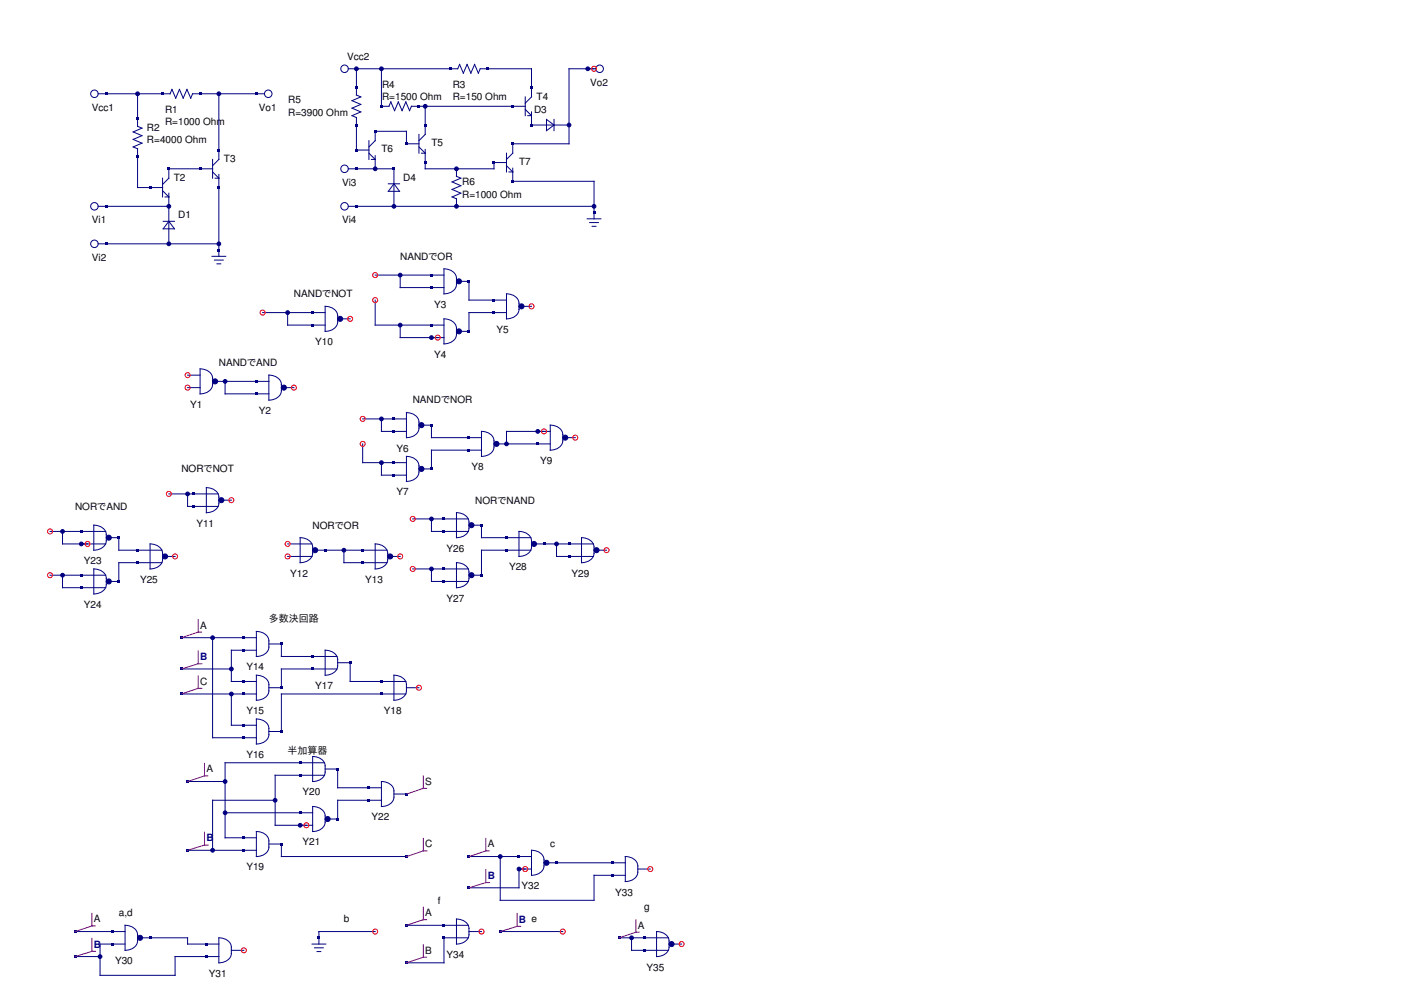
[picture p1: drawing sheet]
<svg xmlns="http://www.w3.org/2000/svg" width="297mm" height="210mm" viewBox="0 0 297 210" stroke-linecap="round" stroke-linejoin="round" font-family="sans-serif">
<g fill="none" stroke="#000080" stroke-width=".21">
<path d="M20.8 19.8h15.2l.4-.9 .8 1.9 .8-1.9 .8 1.9 .8-1.9 .7 1.9 .4-1h15.3M29.1 19.8v6.9l.9 .4-1.8 .8 1.8 .8-1.8 .8 1.8 .8-1.8 .8 .9 .4v8.2h5.3M46.3 19.8v13.9l-1.3 1.4M73.7 14.6h23.1l.4-1 .8 1.9 .8-1.9 .8 1.9 .8-1.9 .8 1.9 .4-.9h10.8v5.9l-1.3 1.3M75.4 14.6v5.5l.9 .4-1.8 .8 1.8 .8-1.8 .8 1.8 .8-1.8 .8 .9 .4v6.8h2.7M80.7 14.6v7.9h1.6l.4-.9 .8 1.8 .8-1.8 .8 1.8 .8-1.8 .8 1.8 .3-.9h24.1M126.1 14.6h-5.7v15.8h-11.9v2l-1.3 1.3M34.4 37.7v4M45 33.7v4M45 35.7h-9.3v2l-1.3 1.3M45 36.4l1.3 1.3h-.8M46.3 36.9v17.3"/>
<path d="M73.7 35.7h9.6v8M78.1 29.8v3.9M78.1 32.4l1.3 1.3h-.8M79.4 32.9v2.8M82.2 38.9h2.3M83.3 38.9l1.2 1.6h-2.3zM88.6 30.4h-2.6v-2.6h-6.6v2l-1.3 1.3M88.6 28.4v4M88.6 31.1l1.4 1.3h-.8M90 31.6v4.1h14.5v-1.3h2.7M90 22.5v5.9l-1.4 1.4M96.6 35.7v1.6l.9 .4-1.9 .8 1.9 .8-1.9 .8 1.9 .8-1.9 .8 1 .4v1.6"/>
<path d="M107.2 32.4v4M107.2 35.1l1.3 1.3h-.8M108.5 35.6v2.8h17.2v7.9M111.1 20.5v4M111.1 23.2l1.3 1.3h-.7M112.4 23.7v2.8h8M115.6 25.3l1.6 1.2-1.6 1.1zM117.2 25.3v2.3M20.8 43.7h14.9M20.8 51.6h25.5M34.4 40.3l1.3 1.4h-.8M34.5 46.8h2.4"/>
<path d="M35.7 40.9v10.7M35.7 46.8l1.2 1.6h-2.4zM44.8 54.2h3M45.4 55h1.8M45.9 55.8h.8M73.7 43.7h52M79.4 58.2h14.5M84.7 58.2v2.7h9.2M93.9 56.9a2.51 2.51 0 0 1 2.7 3.3 2.33 2.33 0 0 1-2.7 2zM96.6 59.5h2.6v4h8M124.2 46.3h2.9M124.8 47.1h1.8"/>
<path d="M125.3 47.9h.8M39.7 79.4h2.6M42.3 78.1a2.51 2.51 0 0 1 2.7 3.3 2.33 2.33 0 0 1-2.7 1.9zM55.6 66.1h13.2M56.9 79.4a2.51 2.51 0 0 1 2.6 3.3 2.33 2.33 0 0 1-2.6 2zM60.9 66.1v2.7h7.9M68.8 64.8a2.51 2.51 0 0 1 2.6 3.3 2.33 2.33 0 0 1-2.6 2zM71.4 67.5h2.7M79.4 63.5v5.3h14.5M84.7 68.8v2.6h9.2M93.9 67.5a2.51 2.51 0 0 1 2.7 3.3 2.33 2.33 0 0 1-2.7 2zM107.2 62.2a2.51 2.51 0 0 1 2.6 3.3 2.33 2.33 0 0 1-2.6 2z"/>
<path d="M107.2 66.1h-8v4h-2.6M109.8 64.8h2.6M39.7 82h2.6M45 80.7h11.9M47.6 80.7v2.6h9.3M59.5 82h2.7M76.7 88.6h9.3M76.7 93.9v4h9.3M80.7 88.6v2.7h5.3M80.7 97.9v2.6h5.3M86 87.3a2.51 2.51 0 0 1 2.6 3.3 2.33 2.33 0 0 1-2.6 2zM86 96.6a2.51 2.51 0 0 1 2.6 3.3 2.33 2.33 0 0 1-2.6 2z"/>
<path d="M88.6 90h2.7v2.6h10.6M101.9 91.3a2.51 2.51 0 0 1 2.6 3.3 2.33 2.33 0 0 1-2.6 2zM101.9 95.2h-10.6v4h-2.7M104.5 93.9h11.9M116.4 90a2.51 2.51 0 0 1 2.7 3.3 2.33 2.33 0 0 1-2.7 1.9zM116.4 91.3h-9.2v2.6M119.1 92.6h2.6M10.6 112.4h11.8M13.2 112.4v2.7h9.2M19.8 111.1a2.51 2.51 0 0 1 2.7 3.3 2.33 2.33 0 0 1-2.7 2zM22.5 113.8h2.6v2.6h9.2M31.7 115.1a2.51 2.51 0 0 1 2.7 3.3 2.33 2.33 0 0 1-2.7 2z"/>
<path d="M34.3 119.1h-9.2v3.9h-2.6M34.4 117.7h2.6M35.7 104.5h10.5M39.7 104.5v2.7h6.5M43.7 103.2a2.51 2.51 0 0 1 2.6 3.3 2.33 2.33 0 0 1-2.6 2zM46.3 105.8h2.6M60.9 117.7h5.1M60.9 115.1h5.1M63.5 113.8a2.51 2.51 0 0 1 2.6 3.3 2.33 2.33 0 0 1-2.6 2zM66.1 116.4h15.8M72.8 116.4v2.7h9.1M79.4 115.1a2.51 2.51 0 0 1 2.6 3.3 2.33 2.33 0 0 1-2.6 2z"/>
<path d="M82 117.7h2.7M87.3 109.8h11.8M91.3 109.8v2.6h7.8M96.6 108.5a2.51 2.51 0 0 1 2.6 3.3 2.33 2.33 0 0 1-2.6 2zM96.6 119.1a2.51 2.51 0 0 1 2.6 3.3 2.33 2.33 0 0 1-2.6 2zM99.2 111.1h2.7v2.7h10.4M109.8 112.4a2.51 2.51 0 0 1 2.6 3.4 2.33 2.33 0 0 1-2.6 1.9zM112.3 116.4h-10.4v5.3h-2.7M112.4 115.1h13.1M117.7 115.1v2.6h7.8M123 113.8a2.51 2.51 0 0 1 2.7 3.3 2.33 2.33 0 0 1-2.7 2zM125.7 116.4h2.6"/>
<path d="M10.6 121.7h11.8M13.2 121.7v2.7h9.2M19.8 120.4a2.51 2.51 0 0 1 2.7 3.3 2.33 2.33 0 0 1-2.7 2zM38.4 134.9h15.8M45 134.9v21.2h9.2M54.2 133.6a2.51 2.51 0 0 1 2.7 3.3 2.33 2.33 0 0 1-2.7 2zM54.2 137.6h-5.3v6.6h5.3M56.9 136.3h2.6v2.6h11.8M68.8 137.6a2.51 2.51 0 0 1 2.6 3.3 2.33 2.33 0 0 1-2.6 2zM87.3 120.4h11.8M91.3 120.4v2.6h7.8M38.4 146.8h15.8"/>
<path d="M38.4 141.6h10.5M48.9 146.8v6.7h5.3M54.2 142.9a2.51 2.51 0 0 1 2.7 3.3 2.33 2.33 0 0 1-2.7 2zM54.2 152.1a2.51 2.51 0 0 1 2.7 3.3 2.33 2.33 0 0 1-2.7 2zM71.3 141.6h-11.8v3.9h-2.6M71.4 140.2h2.7v4h11.8M83.3 142.9a2.51 2.51 0 0 1 2.7 3.3 2.33 2.33 0 0 1-2.7 2zM85.9 146.8h-26.4v8h-2.6M86 145.5h2.6M39.7 179.9h14.5M39.7 165.4h7.9M47.6 172h18.5"/>
<path d="M54.2 175.9a2.51 2.51 0 0 1 2.7 3.4 2.33 2.33 0 0 1-2.7 1.9zM56.9 178.6h2.6v2.6h26.5M58.2 169.3h-13.2v10.6M66.1 160.1a2.51 2.51 0 0 1 2.7 3.3 2.33 2.33 0 0 1-2.7 2zM66.1 170.7a2.51 2.51 0 0 1 2.7 3.3 2.33 2.33 0 0 1-2.7 1.9zM68.7 161.4h-21.1v15.9h6.6M68.7 164h-10.5v10.6h7.9M68.8 162.7h2.6v4h9.3M80.7 165.4a2.51 2.51 0 0 1 2.6 3.3 2.33 2.33 0 0 1-2.6 2zM80.7 169.3h-9.3v4h-2.6M83.3 168h2.7M112.4 179.9a2.51 2.51 0 0 1 2.7 3.3 2.33 2.33 0 0 1-2.7 2z"/>
<path d="M15.9 197.1h10.6M26.5 195.8a2.51 2.51 0 0 1 2.6 3.3 2.33 2.33 0 0 1-2.6 2zM26.5 199.8h-5.3v6.6h15.8v-4h9.3M29.1 198.4h10.6v1.4h6.6M46.3 198.4a2.51 2.51 0 0 1 2.6 3.3 2.33 2.33 0 0 1-2.6 2zM66 199.8h2.9M79.4 197.1h-11.9v2.7M86 195.8h13.1M96.6 194.5a2.51 2.51 0 0 1 2.6 3.3 2.33 2.33 0 0 1-2.6 2zM99.1 198.4h-5.2v5.3h-7.9M99.2 197.1h2.7M99.2 181.2h13.2"/>
<path d="M105.8 181.2v9.3h19.9v-5.3h6.6M105.8 197.1h13.3M112.4 183.9h-2.6v4h-10.6M115.1 182.6h17.2M131 198.4h10.4M132.3 181.2a2.51 2.51 0 0 1 2.6 3.3 2.33 2.33 0 0 1-2.6 2zM133.6 198.4v2.7h7.8M134.9 183.9h2.7M138.9 197.1a2.51 2.51 0 0 1 2.7 3.3 2.33 2.33 0 0 1-2.7 2zM141.6 199.8h2.6M15.9 202.4h5.3M48.9 201.1h2.7"/>
<path d="M66.5 200.6h1.9M67.1 201.3h.8"/>
<circle cx="20" cy="19.8" r=".79"/>
<circle cx="56.8" cy="19.8" r=".79"/>
<circle cx="72.9" cy="14.6" r=".79"/>
<circle cx="126.9" cy="14.6" r=".79"/>
<circle cx="72.9" cy="35.7" r=".79"/>
<circle cx="20" cy="43.7" r=".79"/>
<circle cx="20" cy="51.6" r=".79"/>
<circle cx="72.9" cy="43.7" r=".79"/>
</g>
<g fill="#000080" stroke="#000080" stroke-width=".21">
<circle cx="72" cy="67.5" r=".53"/>
<circle cx="45.5" cy="80.7" r=".53"/>
<circle cx="60.1" cy="82" r=".53"/>
<circle cx="97.1" cy="59.5" r=".53"/>
<circle cx="97.1" cy="70.1" r=".53"/>
<circle cx="110.3" cy="64.8" r=".53"/>
<circle cx="89.2" cy="90" r=".53"/>
<circle cx="89.2" cy="99.2" r=".53"/>
<circle cx="105" cy="93.9" r=".53"/>
<circle cx="119.6" cy="92.6" r=".53"/>
<circle cx="46.8" cy="105.8" r=".53"/>
<circle cx="66.7" cy="116.4" r=".53"/>
<circle cx="82.5" cy="117.7" r=".53"/>
<circle cx="69.3" cy="173.3" r=".53"/>
<circle cx="23" cy="113.8" r=".53"/>
<circle cx="23" cy="123" r=".53"/>
<circle cx="34.9" cy="117.7" r=".53"/>
<circle cx="99.7" cy="111.1" r=".53"/>
<circle cx="99.7" cy="121.7" r=".53"/>
<circle cx="126.2" cy="116.4" r=".53"/>
<circle cx="113" cy="115.1" r=".53"/>
<circle cx="29.6" cy="198.4" r=".53"/>
<circle cx="115.6" cy="182.6" r=".53"/>
<circle cx="142.1" cy="199.8" r=".53"/>
</g>
<circle cx="74.1" cy="67.5" r=".53" fill="none" stroke="#f00" stroke-width=".21"/>
<g fill="#000080">
<path d="M65.9 68.5h.5v.6h-.5z"/>
<path d="M65.9 65.9h.5v.5h-.5z"/>
</g>
<circle cx="47.6" cy="80.7" r=".4" fill="#000080" stroke="#000080" stroke-width=".21"/>
<g fill="none" stroke="#f00" stroke-width=".21">
<circle cx="39.7" cy="79.4" r=".53"/>
<circle cx="39.7" cy="82" r=".53"/>
<circle cx="62.2" cy="82" r=".53"/>
</g>
<g fill="#000080">
<path d="M54 83.1h.5v.5h-.5z"/>
<path d="M54 80.4h.5v.6h-.5z"/>
<path d="M99 59.3h.5v.5h-.5z"/>
<path d="M91 60.6h.5v.5h-.5z"/>
<path d="M91 57.9h.5v.6h-.5z"/>
<path d="M99 69.8h.5v.6h-.5z"/>
</g>
<circle cx="91.3" cy="71.4" r=".4" fill="#000080" stroke="#000080" stroke-width=".21"/>
<path d="M91 68.5h.5v.6h-.5z" fill="#000080"/>
<circle cx="112.4" cy="64.8" r=".53" fill="none" stroke="#f00" stroke-width=".21"/>
<g fill="#000080">
<path d="M104.2 65.9h.6v.5h-.6z"/>
<path d="M104.2 63.2h.6v.6h-.6z"/>
<path d="M91 89.7h.5v.5h-.5z"/>
<path d="M83.1 91h.5v.5h-.5z"/>
<path d="M83.1 88.4h.5v.5h-.5z"/>
<path d="M91 99h.5v.5h-.5z"/>
<path d="M83.1 100.3h.5v.5h-.5z"/>
<path d="M83.1 97.6h.5v.6h-.5z"/>
</g>
<circle cx="107.2" cy="93.9" r=".4" fill="#000080" stroke="#000080" stroke-width=".21"/>
<g fill="#000080">
<path d="M99 95h.5v.5h-.5z"/>
<path d="M99 92.3h.5v.6h-.5z"/>
</g>
<circle cx="121.7" cy="92.6" r=".53" fill="none" stroke="#f00" stroke-width=".21"/>
<path d="M113.5 93.7h.5v.5h-.5z" fill="#000080"/>
<circle cx="113.8" cy="91.3" r=".4" fill="#000080" stroke="#000080" stroke-width=".21"/>
<circle cx="48.9" cy="105.8" r=".53" fill="none" stroke="#f00" stroke-width=".21"/>
<g fill="#000080">
<path d="M40.7 106.9h.6v.5h-.6z"/>
<path d="M40.7 104.2h.6v.6h-.6z"/>
<path d="M68.5 116.2h.6v.5h-.6z"/>
</g>
<g fill="none" stroke="#f00" stroke-width=".21">
<circle cx="60.9" cy="117.7" r=".53"/>
<circle cx="60.9" cy="115.1" r=".53"/>
<circle cx="84.7" cy="117.7" r=".53"/>
</g>
<g fill="#000080">
<path d="M76.5 118.8h.5v.5h-.5z"/>
<path d="M76.5 116.2h.5v.5h-.5z"/>
<path d="M59.3 145.3h.5v.5h-.5z"/>
<path d="M51.3 146.6h.6v.5h-.6z"/>
<path d="M51.3 143.9h.6v.6h-.6z"/>
<path d="M59.3 136h.5v.5h-.5z"/>
<path d="M51.3 137.3h.6v.5h-.6z"/>
<path d="M51.3 134.7h.6v.5h-.6z"/>
<path d="M59.3 154.5h.5v.5h-.5z"/>
<path d="M51.3 155.8h.6v.6h-.6z"/>
<path d="M51.3 153.2h.6v.5h-.6z"/>
<path d="M73.8 140h.5v.5h-.5z"/>
<path d="M65.9 141.3h.5v.5h-.5z"/>
<path d="M65.9 138.6h.5v.6h-.5z"/>
</g>
<circle cx="88.6" cy="145.5" r=".53" fill="none" stroke="#f00" stroke-width=".21"/>
<g fill="#000080">
<path d="M80.4 146.6h.6v.5h-.6z"/>
<path d="M80.4 143.9h.6v.6h-.6z"/>
<path d="M59.3 178.3h.5v.6h-.5z"/>
<path d="M51.3 179.7h.6v.5h-.6z"/>
<path d="M51.3 177h.6v.5h-.6z"/>
<path d="M71.2 162.5h.5v.5h-.5z"/>
<path d="M63.2 163.8h.6v.5h-.6z"/>
<path d="M63.2 161.1h.6v.6h-.6z"/>
<path d="M71.2 173h.5v.6h-.5z"/>
</g>
<circle cx="63.5" cy="174.6" r=".4" fill="#000080" stroke="#000080" stroke-width=".21"/>
<g fill="#000080">
<path d="M63.2 171.7h.6v.5h-.6z"/>
<path d="M85.7 167.7h.6v.6h-.6z"/>
</g>
<path d="M89.6 166.8h.7M89.6 164.2v2.6M89.6 166.8l-3.6 1.2" fill="none" stroke="#800080" stroke-width=".21"/>
<g fill="#000080">
<path d="M77.8 169.1h.5v.5h-.5z"/>
<path d="M77.8 166.4h.5v.6h-.5z"/>
<path d="M24.9 113.5h.5v.5h-.5z"/>
</g>
<circle cx="17.2" cy="115.1" r=".4" fill="#000080" stroke="#000080" stroke-width=".21"/>
<g fill="#000080">
<path d="M16.9 112.2h.6v.5h-.6z"/>
<path d="M24.9 122.8h.5v.5h-.5z"/>
<path d="M16.9 124.1h.6v.5h-.6z"/>
<path d="M16.9 121.4h.6v.6h-.6z"/>
</g>
<circle cx="37" cy="117.7" r=".53" fill="none" stroke="#f00" stroke-width=".21"/>
<g fill="#000080">
<path d="M28.8 118.8h.6v.5h-.6z"/>
<path d="M28.8 116.2h.6v.5h-.6z"/>
<path d="M101.6 110.9h.5v.5h-.5z"/>
<path d="M93.7 112.2h.5v.5h-.5z"/>
<path d="M93.7 109.5h.5v.6h-.5z"/>
<path d="M101.6 121.4h.5v.6h-.5z"/>
<path d="M93.7 122.8h.5v.5h-.5z"/>
<path d="M93.7 120.1h.5v.5h-.5z"/>
</g>
<circle cx="128.3" cy="116.4" r=".53" fill="none" stroke="#f00" stroke-width=".21"/>
<g fill="#000080">
<path d="M120.1 117.5h.5v.5h-.5z"/>
<path d="M120.1 114.8h.5v.6h-.5z"/>
<path d="M114.8 114.8h.6v.6h-.6z"/>
<path d="M106.9 116.2h.5v.5h-.5z"/>
<path d="M106.9 113.5h.5v.5h-.5z"/>
<path d="M31.5 198.2h.5v.5h-.5z"/>
<path d="M23.5 199.5h.6v.5h-.6z"/>
<path d="M23.5 196.8h.6v.6h-.6z"/>
</g>
<circle cx="51.6" cy="201.1" r=".53" fill="none" stroke="#f00" stroke-width=".21"/>
<g fill="#000080">
<path d="M43.4 202.1h.5v.6h-.5z"/>
<path d="M43.4 199.5h.5v.5h-.5z"/>
<path d="M67.2 198.2h.5v.5h-.5z"/>
<path d="M125.4 44.7h.5v.5h-.5z"/>
<path d="M108.2 22.2h.5v.6h-.5z"/>
<path d="M112.2 18.3h.5v.5h-.5z"/>
<path d="M112.2 26.2h.5v.5h-.5z"/>
</g>
<circle cx="120.4" cy="26.5" r=".4" fill="#000080" stroke="#000080" stroke-width=".21"/>
<g fill="#000080">
<path d="M95 14.3h.5v.5h-.5z"/>
<path d="M102.9 14.3h.6v.5h-.6z"/>
<path d="M80.4 22.2h.6v.6h-.6z"/>
<path d="M88.4 22.2h.5v.6h-.5z"/>
<path d="M85.7 30.2h.6v.5h-.6z"/>
<path d="M89.7 26.2h.5v.5h-.5z"/>
<path d="M89.7 34.1h.5v.6h-.5z"/>
<path d="M75.1 31.5h.6v.5h-.6z"/>
<path d="M79.1 27.5h.5v.5h-.5z"/>
</g>
<circle cx="79.4" cy="35.7" r=".4" fill="#000080" stroke="#000080" stroke-width=".21"/>
<g fill="#000080">
<path d="M28.8 32.8h.6v.5h-.6z"/>
<path d="M28.8 24.9h.6v.5h-.6z"/>
<path d="M31.5 39.4h.5v.6h-.5z"/>
<path d="M35.5 35.5h.5v.5h-.5z"/>
</g>
<circle cx="35.7" cy="43.7" r=".4" fill="#000080" stroke="#000080" stroke-width=".21"/>
<g fill="#000080">
<path d="M42.1 35.5h.5v.5h-.5z"/>
<path d="M46 31.5h.6v.5h-.6z"/>
<path d="M46 39.4h.6v.6h-.6z"/>
<path d="M22.2 43.4h.6v.5h-.6z"/>
<path d="M34.1 19.6h.6v.5h-.6z"/>
<path d="M42.1 19.6h.5v.5h-.5z"/>
<path d="M83.1 35.5h.5v.5h-.5z"/>
</g>
<circle cx="83.3" cy="43.7" r=".4" fill="#000080" stroke="#000080" stroke-width=".21"/>
<g fill="#000080">
<path d="M104.2 34.1h.6v.6h-.6z"/>
<path d="M108.2 30.2h.5v.5h-.5z"/>
<path d="M108.2 38.1h.5v.5h-.5z"/>
<path d="M75.1 18.3h.6v.5h-.6z"/>
<path d="M75.1 26.2h.6v.5h-.6z"/>
</g>
<g fill="#000080" stroke="#000080" stroke-width=".21">
<circle cx="96.6" cy="35.7" r=".4"/>
<circle cx="96.6" cy="43.7" r=".4"/>
<circle cx="35.7" cy="51.6" r=".4"/>
</g>
<g fill="#000080">
<path d="M46 52.7h.6v.5h-.6z"/>
<path d="M22.2 51.3h.6v.6h-.6z"/>
</g>
<circle cx="75.4" cy="14.6" r=".4" fill="#000080" stroke="#000080" stroke-width=".21"/>
<g fill="#000080">
<path d="M22.2 19.6h.6v.5h-.6z"/>
<path d="M54 19.6h.5v.5h-.5z"/>
</g>
<circle cx="124.4" cy="14.6" r=".4" fill="#000080" stroke="#000080" stroke-width=".21"/>
<g fill="#000080">
<path d="M75.1 35.5h.6v.5h-.6z"/>
<path d="M75.1 43.4h.6v.5h-.6z"/>
</g>
<g fill="none" stroke="#f00" stroke-width=".21">
<circle cx="79.4" cy="58.2" r=".53"/>
<circle cx="55.6" cy="66.1" r=".53"/>
<circle cx="79.4" cy="63.5" r=".53"/>
<circle cx="92.6" cy="71.4" r=".53"/>
<circle cx="76.7" cy="93.9" r=".53"/>
<circle cx="76.7" cy="88.6" r=".53"/>
<circle cx="115.1" cy="91.3" r=".53"/>
<circle cx="35.7" cy="104.5" r=".53"/>
</g>
<g fill="#000080" stroke="#000080" stroke-width=".21">
<circle cx="60.9" cy="66.1" r=".4"/>
<circle cx="84.7" cy="58.2" r=".4"/>
<circle cx="84.7" cy="68.8" r=".4"/>
<circle cx="80.7" cy="88.6" r=".4"/>
<circle cx="80.7" cy="97.9" r=".4"/>
<circle cx="39.7" cy="104.5" r=".4"/>
<circle cx="72.8" cy="116.4" r=".4"/>
<circle cx="45" cy="134.9" r=".4"/>
<circle cx="48.9" cy="141.6" r=".4"/>
<circle cx="48.9" cy="146.8" r=".4"/>
</g>
<path d="M38.1 146.6h.5v.5h-.5z" fill="#000080"/>
<path d="M41.9 145.6h.8M41.9 143v2.6M41.9 145.6l-3.5 1.3" fill="none" stroke="#800080" stroke-width=".21"/>
<path d="M38.1 134.7h.5v.5h-.5z" fill="#000080"/>
<path d="M41.9 133.8h.7M41.9 131.1v2.7M41.9 133.8l-3.5 1.1" fill="none" stroke="#800080" stroke-width=".21"/>
<path d="M38.1 141.3h.5v.5h-.5z" fill="#000080"/>
<path d="M41.9 137.7v2.7M41.9 140.4h.8M41.9 140.4l-3.5 1.2" fill="none" stroke="#800080" stroke-width=".21"/>
<path d="M39.4 165.1h.6v.5h-.6z" fill="#000080"/>
<path d="M43.3 164.2h.7M43.3 161.5v2.7M43.3 164.2l-3.6 1.2" fill="none" stroke="#800080" stroke-width=".21"/>
<g fill="#000080" stroke="#000080" stroke-width=".21">
<circle cx="47.6" cy="165.4" r=".4"/>
<circle cx="47.6" cy="172" r=".4"/>
</g>
<path d="M39.4 179.7h.6v.5h-.6z" fill="#000080"/>
<path d="M43.3 178.8h.7M43.3 176.1v2.7M43.3 178.8l-3.6 1.1" fill="none" stroke="#800080" stroke-width=".21"/>
<g fill="#000080" stroke="#000080" stroke-width=".21">
<circle cx="45" cy="179.9" r=".4"/>
<circle cx="58.2" cy="169.3" r=".4"/>
</g>
<circle cx="64.8" cy="174.6" r=".53" fill="none" stroke="#f00" stroke-width=".21"/>
<path d="M85.7 181h.6v.5h-.6z" fill="#000080"/>
<path d="M89.6 177.4v2.6M89.6 180h.7M89.6 180l-3.6 1.3" fill="none" stroke="#800080" stroke-width=".21"/>
<g fill="none" stroke="#f00" stroke-width=".21">
<circle cx="10.6" cy="112.4" r=".53"/>
<circle cx="18.5" cy="115.1" r=".53"/>
<circle cx="87.3" cy="109.8" r=".53"/>
<circle cx="10.6" cy="121.7" r=".53"/>
<circle cx="87.3" cy="120.4" r=".53"/>
</g>
<g fill="#000080" stroke="#000080" stroke-width=".21">
<circle cx="13.2" cy="112.4" r=".4"/>
<circle cx="13.2" cy="121.7" r=".4"/>
<circle cx="91.3" cy="109.8" r=".4"/>
<circle cx="91.3" cy="120.4" r=".4"/>
<circle cx="117.7" cy="115.1" r=".4"/>
</g>
<path d="M15.6 196.8h.5v.6h-.5z" fill="#000080"/>
<path d="M19.5 195.9h.7M19.5 193.3v2.6M19.5 195.9l-3.6 1.2" fill="none" stroke="#800080" stroke-width=".21"/>
<path d="M15.6 202.1h.5v.6h-.5z" fill="#000080"/>
<path d="M19.5 198.6v2.7M19.5 201.3h.7M19.5 201.3l-3.6 1.1" fill="none" stroke="#800080" stroke-width=".21"/>
<g fill="#000080" stroke="#000080" stroke-width=".21">
<circle cx="21.2" cy="202.4" r=".4"/>
<circle cx="80.7" cy="14.6" r=".4"/>
<circle cx="90" cy="22.5" r=".4"/>
<circle cx="29.1" cy="19.8" r=".4"/>
<circle cx="46.3" cy="51.6" r=".4"/>
<circle cx="46.3" cy="19.8" r=".4"/>
<circle cx="125.7" cy="43.7" r=".4"/>
</g>
<g fill="none" stroke="#f00" stroke-width=".21">
<circle cx="125.7" cy="14.6" r=".53"/>
<circle cx="79.4" cy="197.1" r=".53"/>
</g>
<path d="M117.5 182.3h.5v.5h-.5z" fill="#000080"/>
<circle cx="109.8" cy="183.9" r=".4" fill="#000080" stroke="#000080" stroke-width=".21"/>
<path d="M109.5 181h.6v.5h-.6z" fill="#000080"/>
<circle cx="137.6" cy="183.9" r=".53" fill="none" stroke="#f00" stroke-width=".21"/>
<g fill="#000080">
<path d="M129.4 184.9h.5v.6h-.5z"/>
<path d="M129.4 182.3h.5v.5h-.5z"/>
</g>
<circle cx="111.1" cy="183.9" r=".53" fill="none" stroke="#f00" stroke-width=".21"/>
<circle cx="105.8" cy="181.2" r=".4" fill="#000080" stroke="#000080" stroke-width=".21"/>
<path d="M99 181h.5v.5h-.5z" fill="#000080"/>
<path d="M102.8 177.4v2.6M102.8 180h.7M102.8 180l-3.6 1.3" fill="none" stroke="#800080" stroke-width=".21"/>
<path d="M99 187.6h.5v.5h-.5z" fill="#000080"/>
<path d="M102.8 186.8h.7M102.8 184v2.8M102.8 186.8l-3.6 1.1" fill="none" stroke="#800080" stroke-width=".21"/>
<path d="M105.6 196.8h.5v.6h-.5z" fill="#000080"/>
<path d="M109.4 196h.8M109.4 193.3v2.7M109.4 196l-3.6 1.1" fill="none" stroke="#800080" stroke-width=".21"/>
<g fill="none" stroke="#f00" stroke-width=".21">
<circle cx="119.1" cy="197.1" r=".53"/>
<circle cx="144.2" cy="199.8" r=".53"/>
</g>
<g fill="#000080">
<path d="M136 200.8h.5v.5h-.5z"/>
<path d="M136 198.2h.5v.5h-.5z"/>
<path d="M130.7 198.2h.5v.5h-.5z"/>
</g>
<path d="M134.5 197.3h.7M134.5 194.6v2.7M134.5 197.3l-3.5 1.1" fill="none" stroke="#800080" stroke-width=".21"/>
<circle cx="133.6" cy="198.4" r=".4" fill="#000080" stroke="#000080" stroke-width=".21"/>
<circle cx="101.9" cy="197.1" r=".53" fill="none" stroke="#f00" stroke-width=".21"/>
<g fill="#000080">
<path d="M93.7 198.2h.5v.5h-.5z"/>
<path d="M93.7 195.5h.5v.6h-.5z"/>
<path d="M85.7 195.5h.6v.6h-.6z"/>
</g>
<path d="M89.6 194.6h.7M89.6 192v2.6M89.6 194.6l-3.6 1.2" fill="none" stroke="#800080" stroke-width=".21"/>
<path d="M85.7 203.5h.6v.5h-.6z" fill="#000080"/>
<path d="M89.6 199.9v2.6M89.6 202.5h.7M89.6 202.5l-3.6 1.2" fill="none" stroke="#800080" stroke-width=".21"/>
<g font-size="2.1">
<text x="73.4" y="12.6">Vcc2</text>
<text x="19.5" y="23.5">Vcc1</text>
<text x="34.9" y="23.9">R1</text>
<text x="54.8" y="23.5">Vo1</text>
<text x="61" y="21.9">R5</text>
<text x="80.8" y="18.6">R4</text>
<text x="80.8" y="21.2">R=1500 Ohm</text>
<text x="95.8" y="18.6">R3</text>
<text x="95.8" y="21.2">R=150 Ohm</text>
<text x="113" y="23.9">D3</text>
<text x="113.5" y="21.1">T4</text>
<text x="124.9" y="18.2">Vo2</text>
<text x="31.1" y="27.7">R2</text>
<text x="34.9" y="26.5">R=1000 Ohm</text>
<text x="61" y="24.5">R=3900 Ohm</text>
<text x="31.1" y="30.3">R=4000 Ohm</text>
<text x="47.4" y="34.3">T3</text>
<text x="80.7" y="32.2">T6</text>
<text x="91.3" y="30.9">T5</text>
<text x="109.8" y="34.8">T7</text>
<text x="36.8" y="38.3">T2</text>
<text x="72.4" y="39.3">Vi3</text>
<text x="85.3" y="38.3">D4</text>
<text x="97.8" y="39.2">R6</text>
<text x="97.8" y="41.8">R=1000 Ohm</text>
<text x="19.5" y="47.3">Vi1</text>
<text x="37.7" y="46.2">D1</text>
<text x="72.4" y="47.3">Vi4</text>
<text x="19.5" y="55.2">Vi2</text>
<text x="84.7" y="54.9">NANDでOR</text>
<text x="62.2" y="62.9">NANDでNOT</text>
<text x="91.8" y="65.1">Y3</text>
<text x="105.1" y="70.4">Y5</text>
<text x="46.3" y="77.4">NANDでAND</text>
<text x="66.7" y="73.1">Y10</text>
<text x="91.8" y="75.7">Y4</text>
<text x="40.2" y="86.3">Y1</text>
<text x="54.8" y="87.6">Y2</text>
<text x="87.3" y="85.4">NANDでNOR</text>
<text x="83.9" y="95.6">Y6</text>
<text x="38.4" y="99.9">NORでNOT</text>
<text x="99.8" y="99.5">Y8</text>
<text x="114.3" y="98.2">Y9</text>
<text x="15.9" y="107.9">NORでAND</text>
<text x="83.9" y="104.8">Y7</text>
<text x="100.5" y="106.5">NORでNAND</text>
<text x="41.6" y="111.4">Y11</text>
<text x="66.1" y="111.8">NORでOR</text>
<text x="17.7" y="119.4">Y23</text>
<text x="94.5" y="116.7">Y26</text>
<text x="29.6" y="123.3">Y25</text>
<text x="61.4" y="122">Y12</text>
<text x="77.3" y="123.3">Y13</text>
<text x="107.7" y="120.7">Y28</text>
<text x="120.9" y="122">Y29</text>
<text x="17.7" y="128.6">Y24</text>
<text x="56.9" y="131.7">多数決回路</text>
<text x="94.5" y="127.3">Y27</text>
<text x="42.3" y="133">A</text>
<text x="52.1" y="141.9">Y14</text>
<text x="42.3" y="144.9">C</text>
<text x="66.7" y="145.8">Y17</text>
<text x="52.1" y="151.1">Y15</text>
<text x="81.2" y="151.1">Y18</text>
<text x="52.1" y="160.4">Y16</text>
<text x="60.9" y="159.5">半加算器</text>
<text x="43.7" y="163.4">A</text>
<text x="90" y="166.1">S</text>
<text x="64" y="168.3">Y20</text>
<text x="78.6" y="173.6">Y22</text>
<text x="64" y="178.9">Y21</text>
<text x="90" y="179.3">C</text>
<text x="103.2" y="179.3">A</text>
<text x="116.4" y="179.3">c</text>
<text x="52.1" y="184.2">Y19</text>
<text x="92.6" y="191.2">f</text>
<text x="110.3" y="188.2">Y32</text>
<text x="130.2" y="189.5">Y33</text>
<text x="19.8" y="195.2">A</text>
<text x="25.1" y="193.9">a,d</text>
<text x="72.8" y="195.2">b</text>
<text x="90" y="193.9">A</text>
<text x="134.9" y="196.5">A</text>
<text x="136.3" y="192.5">g</text>
<text x="90" y="201.8">B</text>
<text x="94.5" y="202.7">Y34</text>
<text x="24.3" y="204">Y30</text>
<text x="44.2" y="206.7">Y31</text>
<text x="136.8" y="205.4">Y35</text>
</g>
<g font-size="2.1" fill="#000080">
<text x="42.3" y="139.7">B</text>
<text x="43.7" y="178">B</text>
<text x="103.2" y="186">B</text>
<text x="109.8" y="195.2">B e</text>
<text x="19.8" y="200.5">B</text>
</g>
</svg>
